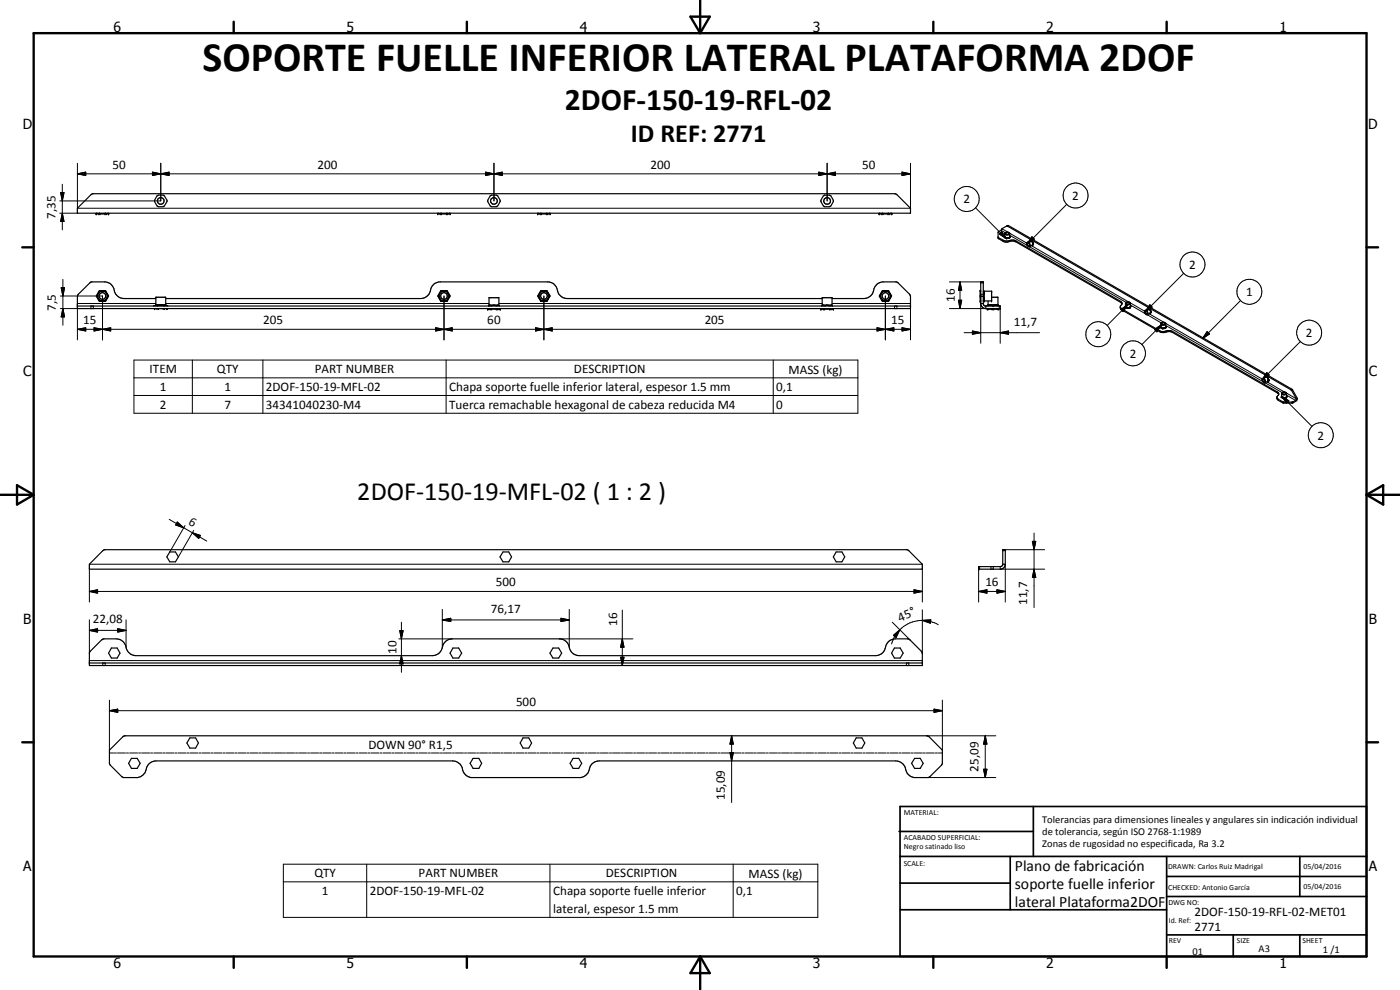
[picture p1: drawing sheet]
<svg xmlns="http://www.w3.org/2000/svg" width="420mm" height="297mm" viewBox="0 0 420 297" stroke-linecap="round" stroke-linejoin="round" font-family="sans-serif">
<g fill="none" stroke="#000" stroke-width=".35">
<path d="M23.2 62.5l4.6-4.4h240.9l4.6 4.4v1.5h-250.1zM29 64l-.1 .1h3.7l-.1-.1M29.7 64.1h.2M29.9 64.1h.1M29.9 64.1h-.3M31.6 64l.1 .1M31.7 64.1h.1M31.7 64.1h-.2M31.7 64.1h.2M131.5 64l-.2 .1h3.8M132.2 64.1h.2M132.4 64.1h.1"/>
<path d="M132.4 64l-.3 .1M132.4 64v.1M134.1 64.1h.1M134.1 64.1h.3M134.1 64.1h-.1M134.9 64l.2 .1M135.1 64.1h.1M161.5 64l-.1 .1h3.7M162.3 64.1h.1M162.3 64.1h.2M162.3 64.1h-.2M164.1 64.1h.1"/>
<path d="M164.1 64.1h.3M164.1 64.1h-.1M164.9 64l.2 .1M165.1 64.1h.1M264 64l-.1 .1h3.7l-.2-.1M264.7 64.1h.1M264.8 64.1h.2M264.8 64.1h-.2M266.6 64.1h.1M266.6 64.1h-.1M266.6 64.1h.3M299.5 71.2l2 1.1 2.3-.3 1.1 .3 31.4 18.1a.82 .82 0 0 1-.1 1.5v.1"/>
<path d="M301.5 71.2l.5 .3M301.5 71.2l.4 .2M301.6 70.2l.4 .3 .9-.2a.69 .69 0 0 0-.4-.7 .69 .69 0 0 0-.8 .2l-.1 1.3M301.6 71l-.1 .2M301.6 71.1l.3 .3M301.8 71.3h.1M301.9 71.4l.9 .1M301.9 71.4l.1 .1M302 69.8a.43 .43 0 0 1 .5 0 .43 .43 0 0 1 .2 .5h-.7l-.2-.3zM302 71.5h.2M302.1 67.8l-1.4 .8-.1 .4-1.1 .6 .1 2 2.2 1 2-.3 1.1 .3 31.4 18.1 .5 .5M302.1 67.8l85.3 49.1 1.7 2.8"/>
<path d="M302.4 67.7l-.3 .1M302.5 67.6l85.2 49.2 1.6 2.7M302.5 67.6l-.1 .1M302.8 71.5h-.6M302.9 71.4l-.1 .1M302.9 71.3v.1M303 71.2h.1M303.1 70.1l-.1 1-.8 .4M303.1 71h.1M303.1 71l-.2 .5-.8 .1-.7-.4 .1-.1M303.1 71l-.2 .4M308.3 72.7a.84 .84 0 0 1 .8 1.3"/>
<path d="M308.3 72.7a.78 .78 0 0 0 0 .9 .78 .78 0 0 0 .8 .4M308.3 73a.44 .44 0 0 1 .6 .2 .44 .44 0 0 1-.2 .6zM309.1 72.2l.7 .2M309.3 72.1l-.3 .2M309.3 72.1l.5 .3M309.3 72.1l.1 .2M309.4 72.3l.2 .1M309.4 72.3h-.3l-.8 .4M309.6 72.4l.3 .5M309.6 72.4h.2M309.8 72.4l.1 .1M309.8 72.4l.4 .8-.3 .4"/>
<path d="M309.9 72.5l.2 .7M309.9 72.5v.4M309.9 72.9h.1M309.9 72.9l.2 .3M309.9 73.4h.1M310 72.9v.5M310 73.4l-.1 .2M310.1 73.2v.1M310.1 73.3l-.2 .3M310.1 73.3l-1.1 .7M23.2 91.8h250.1M29.5 88.1a.86 .86 0 0 0-.1 1.3"/>
<path d="M29.5 89.5l.5 .8M29.5 88.1l-.2 .6 .2 .9M29.6 89.8l1.1 .5M29.9 87.3h1.7l.9 1.5-.9 1.5h-1.7l-.9-1.5zM30.4 87.4l-.9 .7M30.9 87.4l.6 .1 .5 .5M31.8 89.9l-.9 .4M32 87.9l.2 .9-.1 .6M32 88a.98 .98 0 0 1 .1 1.4M32 87.9l-.6-.5h-1.4l-.5 .7M32.1 89.4l-.1 .3M32.1 89.4l-.7 .9"/>
<path d="M46.1 91.8h4.3M46.8 89.6h-9.6a3.3 3.3 0 0 1-3.2-3.3l-1.1-1.3-1.2-.4h-4.4l-3.9 3.8-.2 4.2h250.1l-.1-4-3.8-3.8-.4-.2h-4.3a3.5 3.5 0 0 0-2.8 3.3 3.1 3.1 0 0 1-2.7 1.7h-9.5M46.8 91.4v-2.2h2.9v2.2M46.8 91.4h2.9M46.8 91.4l-.2 .3 .3-.3M47 91.4l.2 .4M48.1 91.4l-.5 .3M48.4 91.4l.5 .3M49.2 91.7l.1 .1M49.4 91.4l-.2 .3M49.6 91.4l.3 .3-.2-.3M49.7 89.6h76.5a3.4 3.4 0 0 0 3.2-3.3l1.1-1.3 1.2-.4h33a3.2 3.2 0 0 1 2.7 2.9l.3 .8 .9 .8 1.7 .5h76.4"/>
<path d="M131.9 88.1a1.48 1.48 0 0 0 1.3 2.2M132 88.1a1.22 1.22 0 0 0 .2 1.9l.4 .3M132.4 87.3h1.7l.8 1.5-.8 1.5h-1.7l-.9-1.5zM132.9 87.4l-1 .7M133.5 87.4l.9 .6M134.3 89.9l-.8 .4M134.4 87.9l-.3-.5h-1.5l-.6 .7M134.4 88l.2 .3M134.4 87.9l.2 .3M134.6 88.3v1.1M134.6 89.4l-.2 .3M134.6 88.2l.3 .6-.3 .6"/>
<path d="M134.6 89.4l-.7 .9M146.5 92.6l-.1 .1h3.7l-.2-.1M146.8 91.6v-2.3h2.9v2.3M146.8 91.6h2.9M146.8 91.6l-.2 .2 .3-.2M147 91.6l.3 .2M147.3 92.7h.1M147.3 92.7h-.2M147.4 92.7h.1M148.1 91.6l-.5 .2M148.4 91.6l.5 .2M149.1 92.7h.1"/>
<path d="M149.1 92.7h-.1M149.2 92.7h.2M149.4 91.6l-.2 .2M149.6 91.6l.2 .2-.1-.2M161.8 88.3a1.5 1.5 0 0 0 1.3 2M161.9 88.2l.7-.8h1.3l.4 .3a1.3 1.3 0 0 1 .1 2M162 87.9a1.52 1.52 0 0 0 .4 2.3l.2 .1M162.4 87.3h1.7l.9 1.5-.9 1.5h-1.7l-.9-1.5zM162.9 87.4l-.8 .4M163.5 87.4l1 .6M164.4 89.7l-1 .6M164.4 89.7l-.5 .6"/>
<path d="M164.5 88.1l.2 .8-.2 .7M246.5 92.6l-.1 .1h3.7l-.2-.1M246.7 91.6v-2.3h3v2.3M246.7 91.6h3M246.7 91.6l-.1 .2 .3-.2M247 91.6l.3 .2M247.3 92.7h.1M247.3 92.7h-.2M247.3 92.7h.2M248.1 91.6l-.5 .2M248.4 91.6l.5 .2M249.1 92.7h.1"/>
<path d="M249.1 92.7h-.1M249.2 92.7h.2M249.5 91.6l-.3 .2M249.6 91.6l.2 .2-.1-.2M264.4 88.3v1.1M264.4 89.4l.7 .9M264.4 88.2l-.3 .4 .3 .8M264.4 89.4v.2M264.5 87.9l.6-.5h1.3l.6 .7M264.5 88l-.1 .3M264.5 87.9l-.1 .3M264.7 89.9l.8 .4"/>
<path d="M264.9 87.3h1.7l.9 1.5-.9 1.5h-1.7l-.9-1.5zM265.5 87.4l-1 .6M266.1 87.4l.9 .7M266.9 89.8l-1.1 .5M267 88.1l.2 .3M267 89.5l-.6 .8M267.2 88.4v.9M267.2 89.3l-.2 .3M267.2 88.4l.2 .2-.2 .7M267.2 89.3l-.1 .1M294.2 90.3v.1M294.2 88.6v.2"/>
<path d="M294.2 87.2v3.2M294.2 87.2h.1M294.2 88.8v.1M294.2 90.4v.1M294.2 87.2v.1M294.2 88.9v.1M294.2 87.2l.1 .2-.1-.2M294.3 84.6h.8l.1 6.8 .4 .4h4.6v.8h-4.3l-.9-.3-.4-.4-.3-.8zM295.1 87.4h2.5v2.9h-2.5M295.1 89l.2 .3M295.1 87.5l.2 .3M295.3 89.4v.3"/>
<path d="M295.3 89.8l-.2 .3M295.3 88.4l-.2 .2M295.3 87.9v.3M295.3 87.4v2.9M295.9 91.8v.8M296.2 91.8h3.7M296.4 92.7h.1M296.4 92.7h3.2M296.5 91.4h3M296.5 90.3v1.4M297.1 91.4l-.4 .3M297.4 91.4l.4 .3"/>
<path d="M297.6 89.2h1.9v2.5M298 92.7h.1M298 92.7h-.2M298 91.7v.1M298.1 92.7h.1M298.6 91.4l-.5 .3M298.9 91.4l.4 .3M299.6 92.7h.1M299.6 92.7h-.1M336.2 92.1l.1 .6 .3 .3 11.4 6.5a2.81 2.81 0 0 0 2.5 0l1.2 .1 31.7 18.3 .3 .5M336.2 92l.4 .7 11.7 6.7 3.4-.1 31.7 18.3 .3 .3v.5M337.7 92l.6 .5 .8-.1"/>
<path d="M337.7 92.1l.1-1.2a.87 .87 0 0 1 1.4 0v1.2M337.7 92.1l.1 .1M337.8 92.2l.4 .3M337.8 91.9l.3 .4 .9 .1M337.8 91.1a.91 .91 0 0 0 1.4 0M338.1 90.8l.6-.1 .3 .2a.45 .45 0 0 1-.5 .4 .45 .45 0 0 1-.4-.5zM338.2 92.5h.2M338.7 92.3l-.3 .2M339 92.4l-.6 .1M339.2 92.3l-.2 .1M339.2 92.1v.2M339.2 91.8l.1 .1"/>
<path d="M339.3 91.8l-.2 .6M339.3 91.9h.1M339.3 91.9l-.1 .4M339.3 91.9l-.6 .4M343.5 93.3a.69 .69 0 0 1 .9 .3 .69 .69 0 0 1-.2 .8 .96 .96 0 0 1-.7-1.1zM343.7 93.3a.48 .48 0 0 1 .6 .3 .48 .48 0 0 1-.2 .6l-.4-.3zM344.6 92.5l-.2 .2M344.6 92.5l.6 .3 .3 .8M344.6 92.5h.1M344.6 92.5l-.1 .1M344.7 92.5l.1 .2M344.7 92.5l.4 .3"/>
<path d="M344.8 92.7l.2 .1M344.8 92.7l-.3-.1-.8 .5M345 92.8l.5 .7M345 92.8h.1M345.1 92.8l.1 .1M345.2 94l-.8 .4M345.2 92.9l.3 .6M345.2 92.9l.1 1M345.3 93.9l-.1 .1M345.3 93.3v.1M345.5 93.5v.1M345.5 93.6l-.3 .4"/>
<path d="M345.5 93.6l-.2 .3M348.3 98.2l.6 .4M348.4 98.3l.5 .3M348.4 98.1v.2M348.4 98l.4 .4M348.4 97.1v1M348.4 98.3h.2M348.5 96.9a.98 .98 0 0 1 1.4 .2 .85 .85 0 0 1-1.5 .1zM348.7 97a.59 .59 0 0 1 1 .2l-.7 .2-.4-.2zM348.7 98.4l.1 .1M348.8 98.5l.1 .1M348.8 98.4l.5 .1"/>
<path d="M348.9 98.6h.1M349.2 98.5l-.2 .1M349.3 98.5h.2M349.5 98.4l-.2 .1M349.5 98.5h.2M349.7 98.5l-.7 .1M349.7 98.5l-.8 .1M349.8 98.4l-.1 .1M349.8 98.3v.1M349.8 98.3l-.3 .1M349.9 98h.1M349.9 98l-.1 .3"/>
<path d="M349.9 98.1h.1M349.9 98.1l-.1 .2M349.9 97.1v.9M349.9 98v.1M349.9 98l-.1 .4M350 98l-.3 .5M378.8 113.7a.69 .69 0 0 1 .9 .3 .69 .69 0 0 1-.2 .9 .96 .96 0 0 1-.7-1.2zM379 113.8a.48 .48 0 0 1 .6 .3 .48 .48 0 0 1-.2 .6l-.4-.4zM379.5 113.2v.1M379.9 112.7v.1M380 112.9l-.3 .3M380 112.9l.4 .3"/>
<path d="M380 112.9l.1 .3M380.1 113.2l-.3-.1-.9 .5M380.1 113.2h.3M380.1 113.2l.5 .5M380.3 113.2h.1M380.3 114.5l.3 .1M380.4 114.4h.1M380.4 113.2l.1 .2M380.5 113.7h.1M380.5 114.6h.1M380.5 113.4l.3 .6M380.5 114.3h.1"/>
<path d="M380.6 114.6v.1M380.6 113.2h-.1M380.6 113.7v.6M380.6 114.3l-.9 .6M380.6 113.2h.1M380.8 114v.1M380.8 114.1l-.3 .3M380.9 114.1h.1M383.2 119.4l.5 .4a4.5 4.5 0 0 0 4.1 .8l1-.5 .3-.4M383.7 118.4l-.5 .6v.7l.5 .4a4.7 4.7 0 0 0 4.1 .8l1-.5 .4-.3 .1-.6M384.6 119.1l.5 .4M384.6 119l.2 .3"/>
<path d="M384.6 118.1a.91 .91 0 0 0 1.5 .1M384.6 119.3l.5 .2M384.6 119.3h.2M384.8 119.2l.3 .3M384.8 119.3l1.1 .1M384.9 117.9l.6-.1 .4 .2a.48 .48 0 0 1-.5 .3 .48 .48 0 0 1-.5-.4zM385.1 119.5h.1M385.5 119.4l-.3 .1M385.9 119.4l-.7 .1M386 119.4h-.1M386 119.2v.2M386 119.2l-.4 .2"/>
<path d="M386.1 118.9l-.1 .5-.9 .1M386.1 119v-1a.9 .9 0 0 0-1.5-.1v1.4M386.1 118.9l.1 .1M386.1 119h.1M386.1 119l-.1 .2M386.2 119l-.2 .4M389.3 119.5l-.2 .2M30.8 165.2l.6-.3h240.8l4.6 4.4v1.5h-250v-1.5zM51 165.6h1.7l.8 1.5-.8 1.5h-1.7l-.9-1.5zM150.9 165.6h1.8l.8 1.5-.8 1.5h-1.8l-.8-1.5zM250.9 165.6h1.8l.8 1.5-.8 1.5h-1.8l-.8-1.5zM293.7 170l6.9-.1 .3-.4v-4.6h.8v4.4a1.45 1.45 0 0 1-1.5 1.5h-6.5z"/>
<path d="M300.9 169.3h.8M26.8 198.9h250M30.5 192l.7-.3h3.7a3.4 3.4 0 0 1 3.2 3.3l1.1 1.3 1.6 .4h89a3.4 3.4 0 0 0 3.2-3.3 3.1 3.1 0 0 1 2.7-1.7h32.2a3.4 3.4 0 0 1 3.2 3.3l1.1 1.3 1.6 .4h89a3.4 3.4 0 0 0 3.2-3.3 2.96 2.96 0 0 1 2.7-1.7h3.7l.7 .3 3.6 3.7 .1 4h-250l.1-4zM33.4 194.4h1.8l.8 1.6-.8 1.4h-1.8l-.8-1.4zM135.9 194.4h1.8l.8 1.6-.8 1.4h-1.8l-.8-1.4zM165.9 194.4h1.8l.9 1.6-.9 1.4h-1.8l-.9-1.4zM268.4 194.4h1.8l.8 1.6-.8 1.4h-1.8l-.8-1.4zM32.8 225.1l4.2-4.2 .4-.1h240.8l.6 .2 4 4.1v4l-4 4.1-4.4 .1a3.4 3.4 0 0 1-2.8-3.3 3.1 3.1 0 0 0-2.8-1.7h-89a3.3 3.3 0 0 0-3.2 3.3l-1.1 1.2-1.2 .5h-33a3.7 3.7 0 0 1-2.8-3.3 3 3 0 0 0-2.7-1.7h-89a3.3 3.3 0 0 0-3.2 3.3l-.7 1-1.6 .7h-4.3l-.3-.2-3.9-4zM39.4 227.5h1.8l.9 1.5-.9 1.5h-1.8l-.8-1.5zM57 221.4h1.7l.9 1.5-.9 1.6h-1.7l-.9-1.6zM142 227.5h1.7l.9 1.5-.9 1.5h-1.7l-.9-1.5zM157 221.4h1.7l.8 1.5-.8 1.6h-1.7l-.9-1.6z"/>
<path d="M172 227.5h1.7l.9 1.5-.9 1.5h-1.7l-.9-1.5zM257 221.4h1.7l.8 1.5-.8 1.6h-1.7l-.9-1.6zM274.5 227.5h1.7l.9 1.5-.9 1.5h-1.7l-.9-1.5z"/>
<circle cx="48.2" cy="60.3" r="1"/>
<circle cx="48.2" cy="60.3" r="1.86"/>
<circle cx="148.2" cy="60.3" r="1.87"/>
<circle cx="148.2" cy="60.3" r="1.02"/>
<circle cx="248.2" cy="60.3" r="1.88"/>
<circle cx="248.2" cy="60.3" r="1"/>
<circle cx="30.7" cy="88.8" r="1.01"/>
<circle cx="133.2" cy="88.8" r="1.02"/>
<circle cx="163.2" cy="88.8" r="1"/>
<circle cx="265.8" cy="88.8" r="1.01"/>
</g>
<g fill="none" stroke="#000" stroke-width=".3">
<path d="M18.2 57.8h1l-.5 2.5zM18.7 55.3v13.7M23.2 52.2l2.5-.6v1.1zM23.2 49v13.5h250.1v-13.5M23.2 52.2h250.1M45.8 51.6l2.4 .6-2.4 .5zM45.8 51.6l4.9 1.1v-1.1l-4.9 1.1zM48.2 52.2l2.5-.6v1.1zM48.2 49v11.3h-30.3M145.7 51.6l2.5 .6-2.5 .5zM145.7 51.6l5 1.1v-1.1l-5 1.1zM148.2 52.2l2.5-.6v1.1z"/>
<path d="M148.2 49v11.3M245.7 51.6l2.5 .6-2.5 .5zM245.7 51.6l5 1.1v-1.1l-5 1.1zM248.2 52.2l2.5-.6v1.1zM248.2 49v11.3M270.7 51.6l2.6 .6-2.6 .5zM17.9 64h5.3M18.7 64l.5 2.5h-1zM292.8 62.4l9.2 9.2M299.7 71.3v.3M299.9 70.2l.7-.7 1.4 2.1zM300.4 69.1l1.3 .7"/>
<path d="M300.6 69.5l1.4 2.1-2.1-1.4zM300.7 68.6l1.8 1M301 72.1v.3M301.6 70.9l-.2 .3 .6 .4M302.7 67.7l-.3 .2M302.9 72.2v.3M303 70l5.1 2.9M303.1 70.6l5.2 3.1M303.1 70.9l.1 .1-.2 .5-1 .1M304.9 72.3v.3M308.9 72.3l.3-.3 .7 .4 .3 .8-.3 .5-.2-.1M309 74l28.9 16.7"/>
<path d="M309.5 73.7l29.2 16.9M309.7 71l.7 .8-2.1 1.4zM320.2 61.3l-11.9 11.9M18.1 88.8h12.7v13.2M18.4 86.3h1l-.5 2.5zM18.9 92.6l.5 2.5h-1zM18.9 83.8v13.8M23.2 98.8l2.5-.5v1zM23.2 98.8h250.1M27.3 91.8v.8M28 91.8v.8h-9.9M28.2 98.3l2.6 .5-2.6 .5z"/>
<path d="M29.8 87.2h1.9l.9 1.6-.9 1.7h-1.9l-.9-1.7zM30.8 98.8l2.4-.5v1zM46.8 91.1h-23.6v10.9M49.7 91.1h97.1M130.8 98.3l2.5 .5-2.5 .5zM132.3 87.2h1.9l1 1.6-1 1.7h-1.9l-1-1.7zM133.3 98.8l2.4-.5v1zM133.3 88.8v13.2M149.7 91.1h97M160.7 98.3l2.5 .5-2.5 .5zM162.3 87.2h1.9l.9 1.6-.9 1.7h-1.9l-1-1.7zM163.2 98.8l2.5-.5v1z"/>
<path d="M163.2 88.8v13.2M249.7 91.1h23.6v10.9M263.2 98.3l2.5 .5-2.5 .5zM264.8 87.2h1.9l.9 1.6-.9 1.7h-1.9l-.9-1.7zM265.7 98.8l2.6-.5v1zM265.7 88.8v13.2M268.5 91.8v.8M269.2 91.8v.8M270.7 98.3l2.6 .5-2.6 .5zM284.9 92.6h11M284.9 84.6h10.2M287.6 90.1h1l-.5 2.5z"/>
<path d="M288.1 84.6l.5 2.5h-1zM288.1 84.6v8M289.3 99.8h22.7M291.8 99.3l2.5 .5-2.5 .5zM294.3 91.1h.8M294.3 84.9h.8M294.3 89h.8M295.1 88.3h-.8v14.7M299.9 91.8v.8M300.2 99.8l2.5-.5v1zM300.2 92.6v10.4M336.3 90.4v.3"/>
<path d="M336.4 92.8l2.1-1.4-1.5 2.1zM336.6 92.7v.3M337.8 91.8l-.2 .4 .7 .3 .9-.1 .2-.5-.2-.1M338.5 91.4l-6.2 6.3M339.2 91.5l4.5 2.6M339.2 90.9l4.3 2.4M344.3 94.4l4.2 2.5M344.3 92.8l.3-.4 .6 .4 .4 .8-.4 .5-.2-.1M344.9 94.1l4.4 2.6M345.1 91.4l.7 .8-2.1 1.4zM346.5 98.8l2.1-1.4-1.4 2.2zM348 99.2v.3"/>
<path d="M348.4 97.9l-.2 .4 .7 .4 .9-.1 .2-.6-.1-.1M348.6 97.4l-5.9 6M349.8 97l29 16.7M349.9 97.7l29 16.7M350 99.3v.3M351.9 99.4v.3M355.2 82l-11.5 11.6M362.3 99.5l.7 .7-2.1 1.4zM372.3 90.2l-11.4 11.4M40.2 108h217.3v16h-217.3zM40.2 113.4h217.3M40.2 118.7h217.3"/>
<path d="M57.7 108v16M78.9 108v16M133.9 108v16M232.1 108v16M379.6 113.2l.3-.4 .6 .4 .4 .9-.4 .5-.1-.1M379.7 114.9l5.1 2.9M380.2 111.8l.7 .7-2.1 1.4zM380.2 114.6l5.3 3M383.4 117.6v.3M383.7 119.8v.3M384.6 118.8l-.1 .4 .6 .4 .9-.2 .3-.5-.2-.1M384.7 118.9l2.1 1.4-.7 .6z"/>
<path d="M384.7 118.9l9 9M386.1 118.6l2.7 1.5v.3M386.1 117.9l3 1.8M387.7 116.8l-.3 .1M387.9 117l-.3 .2M390.3 102.5l-11.5 11.4M385 120.6v.3M385.3 120.6v.3M387.7 120.6v.3M388.1 120.6v.3M50.8 155.8l4.3 2.6M53.2 156.6l1.9 1.8-2.4-.9z"/>
<path d="M55.1 158.4l2.6 1.5M55.5 157.7l-4.5 7.9M57.7 159.9l2.4 .8-.5 .8zM57.7 159.9l4.3 2.4M58.1 159.2l-4.6 7.9M310.3 159.9v22.4M26.8 177.5l2.5-.5v1zM26.8 169.3h250M26.8 177.5h250M26.8 170.8v9.8M274.3 177l2.5 .5-2.5 .5zM276.8 170.8v9.8"/>
<path d="M293.7 177.5l2.5-.5v1zM293.7 177.5h8M293.7 170.8v9.8M294 170v.8M297.4 170v.8M298.1 170v.8M299.2 177l2.5 .5-2.5 .5zM300.2 170v.8h13.3M300.9 165.2h.8M301.7 169.3v11.3M301.7 164.9h11.8M309.8 162.4h1l-.5 2.5z"/>
<path d="M310.3 170.8l.5 2.5h-1zM26.8 189.1l2.5-.5v1.1zM26.8 198.2h250M26.8 186v10.1M26.8 189.1h11M30.8 198.9v.8M31.6 198.9v.8M35.3 188.6l2.5 .5-2.5 .6zM37.8 186v8.2M119.7 191.7h16M120 189.2h1l-.5 2.5zM120.5 196.7l.5 2.5h-1z"/>
<path d="M120.5 186.7v15M132.7 186l2.6-.5v1zM132.7 186h38.1M132.7 182.8v11.4M167.9 191.7h22M168.3 185.5l2.5 .5-2.5 .5zM170.8 182.8v11.4M186.3 197.2h1l-.5 2.5zM186.8 191.7l.5 2.5h-1zM186.8 183v16.7M267.8 186.7l5.3 5.3M268.1 190.6l1.9-1.6-1.1 2.3z"/>
<path d="M270 189a10 10 0 0 0-2.4 4.2M272 198.9v.8M272.7 198.9v.8M276.8 186.1l2.5-.1-.1 1zM276.8 183v13.1M276.8 186.1l2.5 .4 2.3 1M276.8 186.1a9.4 9.4 0 0 0-6.8 2.9M32.8 213.2l2.5-.4v.9zM32.8 213.2h250M32.8 210.1v15M280.3 212.8l2.5 .4-2.5 .5zM282.8 210.1v15"/>
<path d="M32.8 225.9h1.3M34.3 225.9h.7M35.3 225.9h2.4M38 225.9h.6M38.9 225.9h2.4M41.6 225.9h.6M42.5 225.9h2.4M45.2 225.9h.6M46.1 225.9h2.4M48.8 225.9h.6M49.7 225.9h2.4M52.5 225.9h.5"/>
<path d="M53.4 225.9h2.4M56.1 225.9h.6M57 225.9h2.4M59.7 225.9h.6M60.6 225.9h2.4M63.3 225.9h.6M64.2 225.9h2.4M67 225.9h.6M67.8 225.9h2.5M70.6 225.9h.6M71.5 225.9h2.4M74.2 225.9h.6"/>
<path d="M75.1 225.9h2.4M77.8 225.9h.6M78.7 225.9h2.4M81.4 225.9h.7M82.3 225.9h2.5M85 225.9h.7M86 225.9h2.4M88.7 225.9h.6M89.6 225.9h2.4M92.3 225.9h.6M93.2 225.9h2.4M95.9 225.9h.7"/>
<path d="M96.8 225.9h2.5M99.6 225.9h.5M100.5 225.9h2.4M103.2 225.9h.6M104.1 225.9h2.4M106.8 225.9h.6M107.7 225.9h2.4M110.4 225.9h.6M111.3 225.9h2.4M114.1 225.9h.5M115 225.9h2.4M117.7 225.9h.6"/>
<path d="M118.6 225.9h2.4M121.3 225.9h.6M122.2 225.9h2.4M124.9 225.9h.6M125.8 225.9h2.4M128.6 225.9h.5M129.4 225.9h2.5M132.2 225.9h.6M133 225.9h2.5M135.8 225.9h.6M136.7 225.9h2.4M139.4 225.9h.6"/>
<path d="M140.3 225.9h2.4M143 225.9h.6M143.9 225.9h2.4M146.6 225.9h.7M147.6 225.9h2.4M150.3 225.9h.6M151.2 225.9h2.4M153.9 225.9h.6M154.8 225.9h2.4M157.5 225.9h.6M158.4 225.9h2.5M161.2 225.9h.5"/>
<path d="M162.1 225.9h2.4M164.8 225.9h.6M165.7 225.9h2.4M168.4 225.9h.6M169.3 225.9h2.4M172 225.9h.6M172.9 225.9h2.4M175.7 225.9h.5M176.6 225.9h2.4M179.3 225.9h.6M180.2 225.9h2.4M182.9 225.9h.6"/>
<path d="M183.8 225.9h2.4M186.5 225.9h.6M187.4 225.9h2.4M190.1 225.9h.6M191 225.9h2.5M193.7 225.9h.6M194.6 225.9h2.5M197.4 225.9h.6M198.3 225.9h2.4M201 225.9h.6M201.9 225.9h2.4M204.6 225.9h.6"/>
<path d="M205.5 225.9h2.4M208.2 225.9h.7M209.2 225.9h2.4M211.9 225.9h.6M212.8 225.9h2.4M215.5 225.9h.6M216.4 225.9h2.4M219.1 225.8h1l-.5 2.5zM219.1 225.9h.6M219.6 220.8l.5 2.5h-1zM219.6 220.8v20M220 225.9h2.5"/>
<path d="M222.7 225.9h.6M223.7 225.9h2.4M226.3 225.9h.7M227.3 225.9h2.4M230 225.9h.6M230.9 225.9h2.4M233.6 225.9h.6M234.5 225.9h2.4M237.2 225.9h.6M238.2 225.9h2.4M240.9 225.9h.6M241.8 225.9h2.4"/>
<path d="M244.5 225.9h.6M245.4 225.9h2.4M248.1 225.9h.6M249 225.9h2.4M251.7 225.9h.6M252.6 225.9h2.4M255.3 225.9h.6M256.2 225.9h2.4M259 225.9h.6M259.9 225.9h2.4M262.6 225.9h.6M263.5 225.9h2.4"/>
<path d="M266.2 225.9h.6M267.1 225.9h2.4M269.8 225.9h.7M270.8 225.9h2.4M273.5 225.9h.6M274.4 225.9h2.4M277.1 225.9h.6M278 225.9h2.4M278.1 220.8h20.8M278.4 233.3h20.5M280.7 225.9h.6M281.6 225.9h1.2"/>
<path d="M295.2 230.8h1l-.5 2.5zM295.7 220.8l.5 2.5h-1zM295.7 220.8v12.5M85 259.3h160.4v16h-160.4zM110.1 259.3v16M165 259.3v16M220 259.3v16M85 264.6h160.4"/>
<circle cx="290.1" cy="59.7" r="3.7"/>
<circle cx="322.8" cy="58.7" r="3.7"/>
<circle cx="357.9" cy="79.4" r="3.8"/>
<circle cx="374.9" cy="87.5" r="3.7"/>
<circle cx="392.9" cy="99.8" r="3.7"/>
<circle cx="329.6" cy="100.3" r="3.7"/>
<circle cx="340" cy="106" r="3.8"/>
<circle cx="396.4" cy="130.6" r="3.8"/>
</g>
<g fill="#000">
<circle cx="28.9" cy="64.1" r=".18"/>
<circle cx="29.6" cy="64.1" r=".18"/>
<circle cx="30" cy="64.1" r=".18"/>
<circle cx="31.5" cy="64.1" r=".18"/>
<circle cx="31.9" cy="64.1" r=".18"/>
<circle cx="32.6" cy="64.1" r=".18"/>
<circle cx="131.3" cy="64.1" r=".18"/>
<circle cx="131.4" cy="64.1" r=".18"/>
<circle cx="132.1" cy="64.1" r=".18"/>
<circle cx="132.5" cy="64.1" r=".18"/>
<circle cx="134" cy="64.1" r=".18"/>
<circle cx="134.4" cy="64.1" r=".18"/>
<circle cx="135.1" cy="64.1" r=".18"/>
<circle cx="161.4" cy="64.1" r=".18"/>
<circle cx="162.1" cy="64.1" r=".18"/>
<circle cx="162.5" cy="64.1" r=".18"/>
<circle cx="164" cy="64.1" r=".18"/>
<circle cx="164.4" cy="64.1" r=".18"/>
<circle cx="165.1" cy="64.1" r=".18"/>
<circle cx="263.9" cy="64.1" r=".18"/>
<circle cx="264.6" cy="64.1" r=".18"/>
<circle cx="265" cy="64.1" r=".18"/>
<circle cx="266.5" cy="64.1" r=".18"/>
<circle cx="266.9" cy="64.1" r=".18"/>
<circle cx="267.6" cy="64.1" r=".18"/>
<circle cx="303.1" cy="70.9" r=".18"/>
<circle cx="303.1" cy="71" r=".18"/>
<circle cx="309.9" cy="73.6" r=".18"/>
<circle cx="309.9" cy="73.5" r=".18"/>
<circle cx="23.2" cy="91.8" r=".18"/>
<circle cx="46.4" cy="92.6" r=".18"/>
<circle cx="46.8" cy="91.4" r=".18"/>
<circle cx="47.1" cy="92.6" r=".18"/>
<circle cx="47.5" cy="92.6" r=".18"/>
<circle cx="49" cy="92.6" r=".18"/>
<circle cx="49.3" cy="92.6" r=".18"/>
<circle cx="50.1" cy="92.6" r=".18"/>
<circle cx="146.4" cy="92.7" r=".18"/>
<circle cx="146.8" cy="91.6" r=".18"/>
<circle cx="147.1" cy="92.7" r=".18"/>
<circle cx="147.5" cy="92.7" r=".18"/>
<circle cx="149" cy="92.7" r=".18"/>
<circle cx="149.4" cy="92.7" r=".18"/>
<circle cx="150.1" cy="92.7" r=".18"/>
<circle cx="246.4" cy="92.7" r=".18"/>
<circle cx="247.1" cy="92.7" r=".18"/>
<circle cx="247.5" cy="92.7" r=".18"/>
<circle cx="249" cy="92.7" r=".18"/>
<circle cx="249.4" cy="92.7" r=".18"/>
<circle cx="249.7" cy="91.6" r=".18"/>
<circle cx="250.1" cy="92.7" r=".18"/>
<circle cx="273.3" cy="91.8" r=".18"/>
<circle cx="294.2" cy="87.3" r=".18"/>
<circle cx="294.2" cy="88.6" r=".18"/>
<circle cx="294.2" cy="87.1" r=".18"/>
<circle cx="294.2" cy="90.3" r=".18"/>
<circle cx="294.2" cy="89" r=".18"/>
<circle cx="294.2" cy="90.6" r=".18"/>
<circle cx="294.3" cy="84.6" r=".18"/>
<circle cx="295.1" cy="84.6" r=".18"/>
<circle cx="295.3" cy="90.3" r=".18"/>
<circle cx="295.3" cy="87.4" r=".18"/>
<circle cx="296.3" cy="92.6" r=".18"/>
<circle cx="296.3" cy="92.7" r=".18"/>
<circle cx="296.5" cy="92.7" r=".18"/>
<circle cx="296.5" cy="92.6" r=".18"/>
<circle cx="296.5" cy="91.4" r=".18"/>
<circle cx="297.6" cy="90.3" r=".18"/>
<circle cx="297.6" cy="87.4" r=".18"/>
<circle cx="297.8" cy="92.7" r=".18"/>
<circle cx="297.8" cy="92.6" r=".18"/>
<circle cx="298" cy="91.7" r=".18"/>
<circle cx="298.2" cy="92.7" r=".18"/>
<circle cx="298.2" cy="92.6" r=".18"/>
<circle cx="299.5" cy="92.7" r=".18"/>
<circle cx="299.5" cy="92.6" r=".18"/>
<circle cx="299.5" cy="91.4" r=".18"/>
<circle cx="299.8" cy="92.7" r=".18"/>
<circle cx="299.8" cy="92.6" r=".18"/>
<circle cx="300.2" cy="92.6" r=".18"/>
<circle cx="300.2" cy="91.8" r=".18"/>
<circle cx="339.3" cy="91.9" r=".18"/>
<circle cx="345.2" cy="94" r=".18"/>
<circle cx="349.9" cy="98.1" r=".18"/>
<circle cx="380.5" cy="114.4" r=".18"/>
<circle cx="380.5" cy="113.2" r=".18"/>
<circle cx="380.9" cy="114" r=".18"/>
<circle cx="386.1" cy="119" r=".18"/>
<circle cx="386.2" cy="119" r=".18"/>
<circle cx="293.7" cy="170" r=".18"/>
<circle cx="293.7" cy="170.8" r=".18"/>
<circle cx="300.9" cy="164.9" r=".18"/>
<circle cx="301.7" cy="164.9" r=".18"/>
<circle cx="26.8" cy="198.9" r=".18"/>
<circle cx="276.8" cy="198.9" r=".18"/>
</g>
<g fill="none" stroke="#000" stroke-width=".71">
<path d="M10.1 9.9h400v277.1h-400zM70.1 6.5v3.4M140.1 6.5v3.4M207.2 5h5.8l-2.9 4.9zM210.1 0v9.9M280.1 6.5v3.4M350.1 6.5v3.4M6.7 74.2h3.4M410.1 74.2h3.5M.1 148.5h10M5.1 145.6l5 2.9-5 2.9zM410.1 148.5h10"/>
<path d="M410.1 148.5l5-2.9v5.8zM6.7 222.7h3.4M410.1 222.7h3.5M70.1 287v3.4M140.1 287v3.4M210.1 287v10M210.1 287l2.9 5h-5.8zM280.1 287v3.4M350.1 287v3.4"/>
</g>
<g fill="none" stroke="#000" stroke-width=".51">
<path d="M269.8 249.5h40.3M270.1 242h140v45h-140zM270.1 257h140M303.2 257v16M310.1 242v15M350.1 257v30M390.1 257v12M270.1 265h33.1M270.1 273h80M350.1 269h60M350.1 263h60M350.1 280.5h60"/>
<path d="M370.1 280.5v6.5M390.1 280.5v6.5"/>
</g>
<g fill="#000">
<path d="M18.2 57.8h1l-.5 2.5zM23.2 52.2l2.5-.6v1.1zM45.8 51.6l2.4 .6-2.4 .5zM48.2 52.2l2.5-.6v1.1zM145.7 51.6l2.5 .6-2.5 .5zM148.2 52.2l2.5-.6v1.1zM245.7 51.6l2.5 .6-2.5 .5zM248.2 52.2l2.5-.6v1.1zM270.7 51.6l2.6 .6-2.6 .5zM18.7 64l.5 2.5h-1zM300.6 69.5l1.4 2.1-2.1-1.4zM309.7 71l.7 .8-2.1 1.4z"/>
<path d="M18.4 86.3h1l-.5 2.5zM18.9 92.6l.5 2.5h-1zM23.2 98.8l2.5-.5v1zM28.2 98.3l2.6 .5-2.6 .5zM30.8 98.8l2.4-.5v1zM130.8 98.3l2.5 .5-2.5 .5zM133.3 98.8l2.4-.5v1zM160.7 98.3l2.5 .5-2.5 .5zM163.2 98.8l2.5-.5v1zM263.2 98.3l2.5 .5-2.5 .5zM265.7 98.8l2.6-.5v1zM270.7 98.3l2.6 .5-2.6 .5z"/>
<path d="M287.6 90.1h1l-.5 2.5zM288.1 84.6l.5 2.5h-1zM300.2 99.8l2.5-.5v1zM336.4 92.8l2.1-1.4-1.5 2.1zM345.1 91.4l.7 .8-2.1 1.4zM346.5 98.8l2.1-1.4-1.4 2.2zM362.3 99.5l.7 .7-2.1 1.4zM291.8 99.3l2.5 .5-2.5 .5zM380.2 111.8l.7 .7-2.1 1.4zM384.7 118.9l2.1 1.4-.7 .6zM53.2 156.6l1.9 1.8-2.4-.9zM26.8 177.5l2.5-.5v1z"/>
<path d="M57.7 159.9l2.4 .8-.5 .8zM274.3 177l2.5 .5-2.5 .5zM293.7 177.5l2.5-.5v1zM299.2 177l2.5 .5-2.5 .5zM309.8 162.4h1l-.5 2.5zM310.3 170.8l.5 2.5h-1zM26.8 189.1l2.5-.5v1.1zM35.3 188.6l2.5 .5-2.5 .6zM120 189.2h1l-.5 2.5zM120.5 196.7l.5 2.5h-1zM132.7 186l2.6-.5v1zM168.3 185.5l2.5 .5-2.5 .5z"/>
<path d="M186.3 197.2h1l-.5 2.5zM186.8 191.7l.5 2.5h-1zM268.1 190.6l1.9-1.6-1.1 2.3zM276.8 186.1l2.5-.1-.1 1zM32.8 213.2l2.5-.4v.9zM280.3 212.8l2.5 .4-2.5 .5zM219.1 225.8h1l-.5 2.5zM219.6 220.8l.5 2.5h-1zM295.2 230.8h1l-.5 2.5zM295.7 220.8l.5 2.5h-1z"/>
</g>
<text font-size="12.6" x="60.8" y="21.2">SOPORTE FUELLE INFERIOR LATERAL PLATAFORMA 2DOF</text>
<text font-size="9.4" x="169.5" y="33">2DOF-150-19-RFL-02</text>
<g font-size="7.9">
<text x="189.3" y="42.5">ID REF: 2771</text>
<text x="107.2" y="150.1">2DOF-150-19-MFL-02 ( 1 : 2 )</text>
</g>
<g font-size="4.7">
<text x="304.6" y="261.2">Plano de fabricación</text>
<text x="304.6" y="266.6">soporte fuelle inferior</text>
<text x="304.6" y="272">lateral Plataforma2DOF</text>
</g>
<g font-size="4.2">
<text x="34" y="9.6">6</text>
<text x="104" y="9.6">5</text>
<text x="174" y="9.6">4</text>
<text x="244" y="9.6">3</text>
<text x="314" y="9.6">2</text>
<text x="384" y="9.6">1</text>
<text x="6.8" y="38.7">D</text>
<text x="410.6" y="38.7">D</text>
<text x="7" y="112.9">C</text>
<text x="410.8" y="112.9">C</text>
<text x="7" y="187.1">B</text>
<text x="410.8" y="187.1">B</text>
<text x="7" y="261.4">A</text>
<text x="410.8" y="261.4">A</text>
<text x="34" y="290.4">6</text>
<text x="104" y="290.4">5</text>
<text x="174" y="290.4">4</text>
<text x="244" y="290.4">3</text>
<text x="314" y="290.4">2</text>
<text x="384" y="290.4">1</text>
</g>
<g font-size="3.9">
<text x="33.8" y="50.6">50</text>
<text x="95.3" y="50.6">200</text>
<text x="195.3" y="50.6">200</text>
<text x="258.7" y="50.6">50</text>
<text x="321.8" y="60">2</text>
<text x="16.6" y="65.6" transform="rotate(-90 16.6 65.6)">7,35</text>
<text x="289.1" y="61">2</text>
<text x="356.9" y="80.6">2</text>
<text x="374" y="88.8">1</text>
<text x="16.8" y="93.2" transform="rotate(-90 16.8 93.2)">7,5</text>
<text x="286.6" y="90.6" transform="rotate(-90 286.6 90.6)">16</text>
<text x="25" y="97.3">15</text>
<text x="79" y="97.3">205</text>
<text x="146.3" y="97.3">60</text>
<text x="211.5" y="97.3">205</text>
<text x="267.5" y="97.3">15</text>
<text x="304.2" y="97.7">11,7</text>
<text x="328.6" y="101.6">2</text>
<text x="391.9" y="101.1">2</text>
<text x="339" y="107.3">2</text>
<text x="44.9" y="112">ITEM</text>
<text x="65.1" y="112">QTY</text>
<text x="94.5" y="112">PART NUMBER</text>
<text x="172.2" y="112">DESCRIPTION</text>
<text x="236.7" y="112.1">MASS (kg)</text>
<text x="48" y="117.3">1</text>
<text x="67.3" y="117.3">1</text>
<text x="79.8" y="117.3">2DOF-150-19-MFL-02</text>
<text x="134.8" y="117.4">Chapa soporte fuelle inferior lateral, espesor 1.5 mm</text>
<text x="232.9" y="117.3">0,1</text>
<text x="48" y="122.6">2</text>
<text x="67.3" y="122.6">7</text>
<text x="79.8" y="122.6">34341040230-M4</text>
<text x="134.8" y="122.7">Tuerca remachable hexagonal de cabeza reducida M4</text>
<text x="232.9" y="122.6">0</text>
<text x="395.4" y="131.9">2</text>
<text x="56.4" y="157.3" transform="rotate(30 56.4 157.3)">6</text>
<text x="148.8" y="175.9">500</text>
<text x="295.7" y="175.9">16</text>
<text x="147.4" y="183.9">76,17</text>
<text x="308.3" y="181.5" transform="rotate(-90 308.3 181.5)">11,7</text>
<text x="27.9" y="187.1">22,08</text>
<text x="185.2" y="187.8" transform="rotate(-90 185.2 187.8)">16</text>
<text x="270.1" y="186.5" transform="rotate(-22 270.1 186.5)">45°</text>
<text x="118.9" y="196.2" transform="rotate(-90 118.9 196.2)">10</text>
<text x="154.9" y="211.7">500</text>
<text x="110.6" y="224.7">DOWN 90° R1,5</text>
<text x="293.6" y="231.5" transform="rotate(-90 293.6 231.5)">25,09</text>
<text x="217.5" y="240.1" transform="rotate(-90 217.5 240.1)">15,09</text>
<text x="94.3" y="263.2">QTY</text>
<text x="125.6" y="263.2">PART NUMBER</text>
<text x="181.9" y="263.2">DESCRIPTION</text>
<text x="224.7" y="263.3">MASS (kg)</text>
<text x="96.6" y="268.5">1</text>
<text x="111" y="268.5">2DOF-150-19-MFL-02</text>
<text x="166" y="268.6">Chapa soporte fuelle inferior</text>
<text x="221" y="268.5">0,1</text>
<text x="166" y="273.9">lateral, espesor 1.5 mm</text>
<text x="358.5" y="275">2DOF-150-19-RFL-02-MET01</text>
<text x="358.5" y="279.4">2771</text>
</g>
<g font-size="3.1">
<text x="312.7" y="246.8">Tolerancias para dimensiones lineales y angulares sin indicación individual</text>
<text x="312.7" y="250.4">de tolerancia, según ISO 2768-1:1989</text>
<text x="312.7" y="254">Zonas de rugosidad no especificada, Ra 3.2</text>
<text x="357.9" y="286.4">01</text>
<text x="377.7" y="285.6">A3</text>
<text x="397" y="285.9">1 /1</text>
</g>
<g font-size="2.4">
<text x="271.2" y="244.4">MATERIAL:</text>
<text x="271.3" y="252">ACABADO SUPERFICIAL:</text>
<text x="271.3" y="254.6">Negro satinado liso</text>
<text x="271.2" y="259.7">SCALE:</text>
<text x="350.6" y="260.8">DRAWN: Carlos Ruiz Madrigal</text>
<text x="391.2" y="260.6">05/04/2016</text>
<text x="350.6" y="267.1">CHECKED: Antonio García</text>
<text x="391.2" y="266.7">05/04/2016</text>
<text x="350.6" y="271.4">DWG NO:</text>
<text x="350.8" y="276.9">Id. Ref:</text>
<text x="350.8" y="282.8">REV</text>
<text x="371.2" y="282.9">SIZE</text>
<text x="390.9" y="282.9">SHEET</text>
</g>
</svg>
